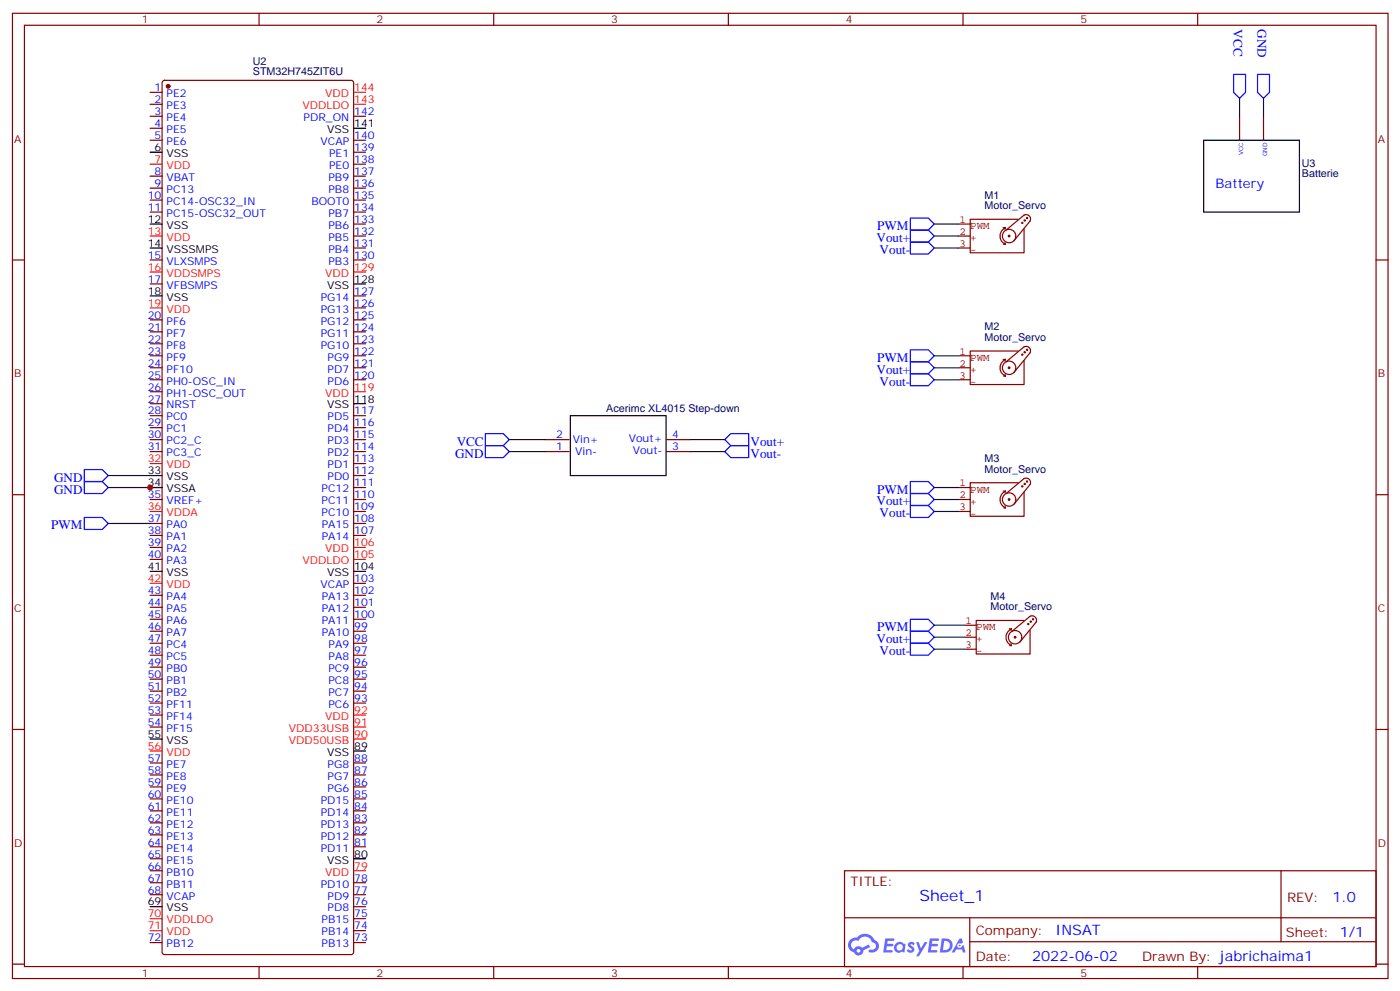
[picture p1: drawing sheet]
<svg xmlns="http://www.w3.org/2000/svg" width="413mm" height="292mm" viewBox="0 0 413 292" stroke-linecap="round" stroke-linejoin="round" font-family="sans-serif">
<g fill="none" stroke="#870000" stroke-width=".35">
<path d="M3.7 3.9h405.3v284.4h-405.3zM7.2 7.4h398.3v277.3h-398.3zM76.3 3.9v3.5M145.5 3.9v3.5M214.6 3.9v3.5M283.8 3.9v3.5M352.9 3.9v3.5M3.7 76.6h3.5M405.5 76.6h3.5M3.7 145.7h3.5M405.5 145.7h3.5M3.7 214.9h3.5"/>
<path d="M405.5 214.9h3.5M248.8 256.5h156.7v28.2h-156.7zM377.5 256.5v20.9M248.9 270.4h156.5M285.8 277.4h119.6M285.8 270.4v14.1M3.7 284h3.5M76.3 284.7v3.6M145.5 284.7v3.6M214.6 284.7v3.6M283.8 284.7v3.6M352.9 284.7v3.6"/>
<path d="M405.5 284h3.5"/>
</g>
<g fill="#5487ff">
<path d="M267.8 277.7a1.22 1.22 0 0 1 1.8 .2l-.4 .6a.47 .47 0 0 0-.4-.4 .47 .47 0 0 0-.5 .2l.2 .2a1.14 1.14 0 0 1 .8 1.8 1.14 1.14 0 0 1-2 0l-.2-.2 .5-.6 .7 .5a.29 .29 0 0 0 .4-.3 .29 .29 0 0 0-.3-.3 1.04 1.04 0 0 1-.6-1.7z"/>
<path d="M260.8 276.4h2.4l.3 .2-.1 .5-1.8 .1-.2 .8h1.6l.3 .4-.4 .4h-1.6l-.1 1.1h1.7l.2 .3-.2 .3-2.7 .1z"/>
<path d="M274 276.4h2.3l.4 .2-.2 .5-1.8 .1-.1 .8h1.5l.3 .4-.3 .4h-1.6l-.2 1.1h1.7l.2 .3-.2 .3-2.6 .1z"/>
<path d="M282.7 276.4h.7l.4 1.3-.6 .3a.69 .69 0 0 0-1.1 .3 .69 .69 0 0 0 .5 .9 .69 .69 0 0 0 .9-.6l.4-.2 .6 2.2h-.8l-.2-.9h-1.7l-.5 .9h-.9z"/>
<path d="M270 277.5h.7l.7 1.8 1.1-1.8h.8l-2.5 4.2h-.9l1-1.5z"/>
<path d="M277.5 276.4l-.6 4.2h1.4a2.11 2.11 0 0 0 2.4-2.1 2.11 2.11 0 0 0-2.5-2.1zM278.2 277.2a1.39 1.39 0 0 1 1.7 1.4 1.39 1.39 0 0 1-1.8 1.3h-.2z"/>
<path d="M263.8 278.1a1.54 1.54 0 0 0 0 2.1 1.54 1.54 0 0 0 2.1 .1l.6 .3 .3-2.3-.1-.3h-.5a1.49 1.49 0 0 0-2.4 .1zM264.1 279.1a.95 .95 0 0 1 1.9 0 .95 .95 0 0 1-1.9 0z"/>
<path d="M250.6 276.8a2.18 2.18 0 0 0 1 3.7 1.44 1.44 0 0 0 1.7 .9 1.44 1.44 0 0 0 1.1-1.4l2-1-.4-.8-1.9 1a1.47 1.47 0 0 0-2.5 .4 1.39 1.39 0 0 1-.6-1.9 1.39 1.39 0 0 1 2-.5 2.12 2.12 0 0 1 2.1-1.3 2.12 2.12 0 0 1 1.9 1.7 1.14 1.14 0 0 1 1.1 1.4 1.14 1.14 0 0 1-1.6 .7 .43 .43 0 0 0-.6 .4 .43 .43 0 0 0 .4 .5 1.98 1.98 0 0 0 2.6-1.2 1.98 1.98 0 0 0-1.3-2.6 3.1 3.1 0 0 0-5.2-.6l-.9 .1zM252.4 280.1a.55 .55 0 0 1 1.1 0 .55 .55 0 0 1-1.1 0z"/>
<circle cx="282.8" cy="278.5" r=".26"/>
</g>
<g fill="none" stroke="#870000" stroke-width=".35">
<path d="M44.2 27.2h3.6M44.2 30.7h3.6M44.2 34.3h3.6M44.2 37.8h3.6M48 23.9l.5-.2h55l.7 .4v256.4l-.2 .5-.5 .2h-55l-.5-.2-.2-.5v-256.1zM104.2 34.3h3.5M365.3 34.3v7M372.3 34.3v7M44.2 41.3h3.6M44.2 51.9h3.6M44.2 55.4h3.6M44.2 58.9h3.6"/>
<path d="M104.2 41.3h3.5M104.2 51.9h3.5M104.2 55.4h3.5M104.2 58.9h3.5M104.2 48.4h3.5M104.2 44.8h3.5M44.2 62.5h3.6M44.2 76.6h3.6M104.2 62.5h3.5M104.2 76.6h3.5M104.2 73.1h3.5M104.2 69.5h3.5"/>
<path d="M104.2 66h3.5M44.2 83.6h3.6M44.2 94.2h3.6M44.2 97.8h3.6M104.2 94.2h3.5M104.2 97.8h3.5M104.2 90.7h3.5M104.2 87.2h3.5M44.2 101.3h3.6M44.2 104.8h3.6M44.2 108.3h3.6M44.2 111.9h3.6"/>
<path d="M44.2 115.4h3.6M44.2 118.9h3.6M104.2 101.3h3.5M104.2 104.8h3.5M104.2 108.3h3.5M104.2 111.9h3.5M44.2 122.4h3.6M44.2 126h3.6M44.2 129.5h3.6M44.2 133h3.6M104.2 122.4h3.5M104.2 126h3.5"/>
<path d="M104.2 129.5h3.5M104.2 133h3.5M104.2 136.6h3.5M160.7 129.5h7M160.7 133h7M196.3 129.5h7M196.3 133h7M44.2 147.1h3.6M44.2 154.2h3.6M44.2 157.7h3.6M104.2 147.1h3.5M104.2 154.2h3.5"/>
<path d="M104.2 157.7h3.5M104.2 150.7h3.5M104.2 143.6h3.5M104.2 140.1h3.5M44.2 161.3h3.6M44.2 164.8h3.6M44.2 175.4h3.6M44.2 178.9h3.6M104.2 175.4h3.5M104.2 178.9h3.5M104.2 171.8h3.5M44.2 182.4h3.6"/>
<path d="M44.2 185.9h3.6M44.2 189.5h3.6M44.2 193h3.6M44.2 196.5h3.6M104.2 182.4h3.5M104.2 185.9h3.5M104.2 189.5h3.5M104.2 193h3.5M104.2 196.5h3.5M44.2 200.1h3.6M44.2 203.6h3.6M44.2 207.1h3.6"/>
<path d="M44.2 210.6h3.6M44.2 214.2h3.6M104.2 200.1h3.5M104.2 203.6h3.5M104.2 207.1h3.5M44.2 224.8h3.6M44.2 228.3h3.6M44.2 231.8h3.6M44.2 235.3h3.6M44.2 238.9h3.6M104.2 224.8h3.5M104.2 228.3h3.5"/>
<path d="M104.2 231.8h3.5M104.2 235.3h3.5M104.2 238.9h3.5M44.2 242.4h3.6M44.2 245.9h3.6M44.2 249.4h3.6M44.2 253h3.6M44.2 256.5h3.6M104.2 242.4h3.5M104.2 245.9h3.5M104.2 249.4h3.5M44.2 260h3.6"/>
<path d="M44.2 263.6h3.6M44.2 277.7h3.6M104.2 260h3.5M104.2 263.6h3.5M104.2 277.7h3.5M104.2 274.1h3.5M104.2 270.6h3.5M104.2 267.1h3.5"/>
</g>
<circle cx="49.5" cy="25.4" r=".53" fill="#870000" stroke="#870000" stroke-width=".35"/>
<g fill="none" stroke="#000" stroke-width=".35">
<path d="M104.2 37.8h3.5M44.2 44.8h3.6M354.7 41.3h28.2v21.2h-28.2zM44.2 66h3.6M44.2 73.1h3.6M44.2 87.2h3.6M104.2 83.6h3.5M104.2 118.9h3.5M168.1 122.4h28.2v17.7h-28.2zM44.2 140.1h3.6M44.2 143.6h3.6M44.2 168.3h3.6"/>
<path d="M104.2 168.3h3.5M44.2 217.7h3.6M104.2 221.2h3.5M104.2 253h3.5M44.2 267.1h3.6"/>
</g>
<g fill="none" stroke="#f00" stroke-width=".35">
<path d="M104.2 30.7h3.5M104.2 27.2h3.5M44.2 48.4h3.6M44.2 69.5h3.6M44.2 80.1h3.6M44.2 90.7h3.6M104.2 80.1h3.5M104.2 115.4h3.5M44.2 136.6h3.6M44.2 150.7h3.6M44.2 171.8h3.6M104.2 164.8h3.5"/>
<path d="M104.2 161.3h3.5M104.2 217.7h3.5M104.2 214.2h3.5M104.2 210.6h3.5M44.2 221.2h3.6M104.2 256.5h3.5M44.2 270.6h3.6M44.2 274.1h3.6"/>
</g>
<g fill="none" stroke="#850000" stroke-width=".35">
<path d="M282.4 66h3.5M282.4 69.5h3.5M282.4 73.1h3.5M295.6 67.1h.7M295.8 72h.5M296.1 71.5l.2 .5M296.3 67.1l-.2 .5M296.3 67.1a2.68 2.68 0 0 0-1.6 2.4 2.68 2.68 0 0 0 1.6 2.5M296.5 67.8l5.3-4.4a1.31 1.31 0 0 1 1.5 .2 1.31 1.31 0 0 1 .2 1.5l-4.7 5.8M297.6 69.5l-.2-.2-.3 .2 .4 .2M299.3 69.5a1.98 1.98 0 0 0-2.9-1.7 1.98 1.98 0 0 0-.1 3.4 1.98 1.98 0 0 0 3-1.5M300 64.6h-14.1v9.9h15.9v-7.1"/>
<path d="M301.4 65.7l-.2-.2-.1 .2 .3 .1M302.1 64.9l-.2-.1-.1 .1 .3 .2M302.8 64.2l-.2-.1-.1 .1 .3 .2M282.4 104.8h3.5M282.4 108.3h3.5M282.4 111.9h3.5M295.6 105.9h.7M295.8 110.8h.5M296.1 110.3l.2 .5M296.3 105.9l-.2 .5M296.3 105.9a2.68 2.68 0 0 0-1.6 2.4 2.68 2.68 0 0 0 1.6 2.5M296.5 106.6l5.3-4.4a1.31 1.31 0 0 1 1.5 .2 1.31 1.31 0 0 1 .2 1.5l-4.7 5.8"/>
<path d="M297.6 108.3l-.2-.2-.3 .2 .4 .2M299.3 108.3a1.98 1.98 0 0 0-2.9-1.7 1.98 1.98 0 0 0-.1 3.4 1.98 1.98 0 0 0 3-1.5M300 103.4h-14.1v9.9h15.9v-7.1M301.4 104.5l-.2-.2-.1 .2 .3 .1M302.1 103.8l-.2-.2-.1 .2 .3 .1M302.8 103l-.2-.1-.1 .1 .3 .2M282.4 143.6h3.5M282.4 147.1h3.5M282.4 150.7h3.5M295.6 144.7h.7M295.8 149.6h.5M296.1 149.1l.2 .5"/>
<path d="M296.3 144.7l-.2 .5M296.3 144.7a2.68 2.68 0 0 0-1.6 2.4 2.68 2.68 0 0 0 1.6 2.5M297.6 147.1l-.2-.2-.3 .2 .4 .2M299.3 147.1a1.98 1.98 0 0 0-2.9-1.7 1.98 1.98 0 0 0-.1 3.4 1.98 1.98 0 0 0 3-1.5M300 142.2h-14.1v9.9h15.9v-7.1M301.4 143.3l-.2-.2-.1 .2 .3 .1M302.1 142.6l-.2-.2-.1 .2 .3 .1M302.8 141.9l-.2-.2-.1 .2 .3 .1M303.5 142.7a1.31 1.31 0 0 0-.2-1.5 1.31 1.31 0 0 0-1.5-.2l-5.3 4.4M303.5 142.7l-4.7 5.9M284.1 184.2h3.6M284.1 187.7h3.6"/>
<path d="M284.1 191.2h3.6M297.4 185.2h.7M297.5 190.2h.6M297.9 189.7l.2 .5M298.1 185.2l-.2 .6M298.1 185.2a2.68 2.68 0 0 0-1.7 2.5 2.68 2.68 0 0 0 1.7 2.5M298.2 185.9l5.3-4.4a1.31 1.31 0 0 1 1.6 .3 1.31 1.31 0 0 1 .2 1.5l-4.8 5.8M299.4 187.7l-.3-.2-.2 .2 .4 .2M301.1 187.7a1.98 1.98 0 0 0-2.9-1.7 1.98 1.98 0 0 0-.2 3.4 1.98 1.98 0 0 0 3.1-1.5M301.8 182.8h-14.1v9.9h15.8v-7.1M303.2 183.8l-.2-.1-.2 .1 .3 .1M303.9 183.1l-.2-.1-.2 .1 .3 .1"/>
<path d="M304.6 182.4l-.2-.2-.2 .2 .3 .1"/>
</g>
<g fill="none" stroke="#00f" stroke-width=".35">
<path d="M363.5 21.9h3.5v5.3l-1.7 1.8-1.8-1.8zM370.6 21.9h3.5v5.3l-1.8 1.8-1.7-1.8zM268.3 64.2h5.2l1.8 1.8-1.8 1.8h-5.2zM268.3 67.8h5.2l1.8 1.7-1.8 1.8h-5.2zM268.3 71.3h5.2l1.8 1.8-1.8 1.7h-5.2zM268.3 103h5.2l1.8 1.8-1.8 1.8h-5.2zM268.3 106.6h5.2l1.8 1.7-1.8 1.8h-5.2zM268.3 110.1h5.2l1.8 1.8-1.8 1.7h-5.2zM24.8 138.3h5.3l1.8 1.8-1.8 1.8h-5.3zM143 127.7h5.3l1.8 1.8-1.8 1.8h-5.3zM143 131.3h5.3l1.8 1.7-1.8 1.8h-5.3zM215.3 127.7h5.3v3.6h-5.3l-1.7-1.8z"/>
<path d="M215.3 131.3h5.3v3.5h-5.3l-1.7-1.8zM24.8 152.4h5.3l1.8 1.8-1.8 1.8h-5.3zM24.8 141.9h5.3l1.8 1.7-1.8 1.8h-5.3zM268.3 141.9h5.2l1.8 1.7-1.8 1.8h-5.2zM268.3 145.4h5.2l1.8 1.7-1.8 1.8h-5.2zM268.3 148.9h5.2l1.8 1.8-1.8 1.7h-5.2zM268.3 182.4h5.2l1.8 1.8-1.8 1.7h-5.2zM268.3 185.9h5.2l1.8 1.8-1.8 1.8h-5.2zM268.3 189.5h5.2l1.8 1.7-1.8 1.8h-5.2z"/>
</g>
<g fill="none" stroke="#008700" stroke-width=".35">
<path d="M365.3 29v5.3M372.3 29v5.3M275.3 66h7.1M275.3 69.5h7.1M275.3 73.1h7.1M275.3 104.8h7.1M275.3 108.3h7.1M275.3 111.9h7.1M150.1 129.5h10.6M150.1 133h10.6M203.3 129.5h10.3M203.3 133h10.3"/>
<path d="M31.9 143.6h15.9M31.9 154.2h12.3M31.9 140.1h12.3M275.3 143.6h7.1M275.3 147.1h7.1M275.3 150.7h7.1M275.3 184.2h8.8M275.3 187.7h8.8M275.3 191.2h8.8"/>
</g>
<circle cx="44.2" cy="143.6" r=".88" fill="#c00"/>
<text font-size="4.6" fill="#00f" x="270.9" y="265.5">Sheet_1</text>
<g font-size="4.2" fill="#00f">
<text x="392.6" y="265.8">1.0</text>
<text x="311" y="275.3">INSAT</text>
<text x="304.1" y="283.1">2022-06-02</text>
</g>
<g font-size="3.9" fill="#00f">
<text x="363.5" y="8.6" transform="rotate(90 363.5 8.6)">VCC</text>
<text x="370.6" y="8.6" transform="rotate(90 370.6 8.6)">GND</text>
<text x="358.2" y="55.4">Battery</text>
<text x="258.3" y="71.3">Vout+</text>
<text x="258.5" y="67.8">PWM</text>
<text x="259.2" y="74.8">Vout-</text>
<text x="258.5" y="106.6">PWM</text>
<text x="258.3" y="110.1">Vout+</text>
<text x="259.2" y="113.6">Vout-</text>
<text x="134.6" y="131.3">VCC</text>
<text x="221.2" y="131.3">Vout+</text>
<text x="134.1" y="134.8">GND</text>
<text x="221.2" y="134.8">Vout-</text>
<text x="15.9" y="141.9">GND</text>
<text x="15.9" y="145.4">GND</text>
<text x="258.3" y="148.9">Vout+</text>
<text x="258.5" y="145.4">PWM</text>
<text x="15.1" y="156">PWM</text>
<text x="259.2" y="152.4">Vout-</text>
<text x="258.5" y="185.9">PWM</text>
<text x="258.3" y="189.5">Vout+</text>
<text x="259.2" y="193">Vout-</text>
</g>
<g font-size="3.9" fill="#800">
<text x="250.6" y="261.1">TITLE:</text>
<text x="379.2" y="265.8">REV:</text>
<text x="287.5" y="275.3">Company:</text>
<text x="378.9" y="275.9">Sheet: 1/1</text>
<text x="287.5" y="283">Date:</text>
<text x="336.6" y="283.1">Drawn By: jabrichaima1</text>
</g>
<g font-size="3.2" fill="#800">
<text x="41.8" y="6.9">1</text>
<text x="110.9" y="6.9">2</text>
<text x="180.1" y="6.9">3</text>
<text x="249.2" y="6.9">4</text>
<text x="318.3" y="6.9">5</text>
<text x="4.2" y="42">A</text>
<text x="406" y="42">A</text>
<text x="4.2" y="111.2">B</text>
<text x="406" y="111.2">B</text>
<text x="4.2" y="180.3">C</text>
<text x="406" y="180.3">C</text>
<text x="4.2" y="249.4">D</text>
<text x="406" y="249.4">D</text>
<text x="41.8" y="287.7">1</text>
<text x="110.9" y="287.7">2</text>
<text x="180.1" y="287.7">3</text>
<text x="249.2" y="287.7">4</text>
<text x="318.3" y="287.7">5</text>
</g>
<g font-size="3.2" fill="#000080">
<text x="74.5" y="22.2">STM32H745ZIT6U</text>
<text x="74.5" y="19.1">U2</text>
<text x="383.6" y="52.3">Batterie</text>
<text x="383.6" y="49.2">U3</text>
<text x="290.1" y="58.5">M1</text>
<text x="290.1" y="61.6">Motor_Servo</text>
<text x="290.1" y="100.4">Motor_Servo</text>
<text x="290.1" y="97.3">M2</text>
<text x="178.7" y="121.4">Acerimc XL4015 Step-down</text>
<text x="290.1" y="136.1">M3</text>
<text x="290.1" y="139.2">Motor_Servo</text>
<text x="291.9" y="179.8">Motor_Servo</text>
<text x="291.9" y="176.7">M4</text>
</g>
<g font-size="3.2" fill="#00f">
<text x="45.6" y="26.8">1</text>
<text x="49.1" y="28.6">PE2</text>
<text x="45.6" y="30.4">2</text>
<text x="45.6" y="33.9">3</text>
<text x="49.1" y="32.1">PE3</text>
<text x="49.1" y="35.7">PE4</text>
<text x="89.5" y="35.7">PDR_ON</text>
<text x="104.4" y="33.9">142</text>
<text x="45.6" y="37.4">4</text>
<text x="45.6" y="41">5</text>
<text x="49.1" y="39.2">PE5</text>
<text x="104.4" y="41">140</text>
<text x="49.1" y="42.7">PE6</text>
<text x="94.4" y="42.7">VCAP</text>
<text x="97" y="46.2">PE1</text>
<text x="104.4" y="44.5">139</text>
<text x="45.6" y="51.5">8</text>
<text x="49.1" y="53.3">VBAT</text>
<text x="96.8" y="53.3">PB9</text>
<text x="97" y="49.8">PE0</text>
<text x="104.4" y="51.5">137</text>
<text x="104.4" y="48">138</text>
<text x="43.6" y="58.6">10</text>
<text x="45.6" y="55.1">9</text>
<text x="49.1" y="56.8">PC13</text>
<text x="96.8" y="56.8">PB8</text>
<text x="104.4" y="58.6">135</text>
<text x="104.4" y="55.1">136</text>
<text x="43.6" y="62.1">11</text>
<text x="49.1" y="60.4">PC14-OSC32_IN</text>
<text x="49.1" y="63.9">PC15-OSC32_OUT</text>
<text x="91.8" y="60.4">BOOT0</text>
<text x="96.8" y="63.9">PB7</text>
<text x="104.4" y="65.7">133</text>
<text x="104.4" y="62.1">134</text>
<text x="96.8" y="70.9">PB5</text>
<text x="96.8" y="67.4">PB6</text>
<text x="104.4" y="69.2">132</text>
<text x="43.6" y="76.2">15</text>
<text x="49.1" y="78">VLXSMPS</text>
<text x="96.8" y="78">PB3</text>
<text x="96.8" y="74.5">PB4</text>
<text x="104.4" y="76.2">130</text>
<text x="104.4" y="72.7">131</text>
<text x="43.6" y="83.3">17</text>
<text x="49.1" y="85.1">VFBSMPS</text>
<text x="94.5" y="88.6">PG14</text>
<text x="104.4" y="86.8">127</text>
<text x="43.6" y="93.9">20</text>
<text x="49.1" y="95.6">PF6</text>
<text x="94.5" y="95.6">PG12</text>
<text x="94.5" y="92.1">PG13</text>
<text x="104.4" y="93.9">125</text>
<text x="104.4" y="90.3">126</text>
<text x="43.6" y="97.4">21</text>
<text x="43.6" y="100.9">22</text>
<text x="49.1" y="99.2">PF7</text>
<text x="94.5" y="99.2">PG11</text>
<text x="104.4" y="100.9">123</text>
<text x="104.4" y="97.4">124</text>
<text x="43.6" y="104.5">23</text>
<text x="43.6" y="108">24</text>
<text x="49.1" y="102.7">PF8</text>
<text x="49.1" y="106.2">PF9</text>
<text x="94.5" y="102.7">PG10</text>
<text x="96.5" y="106.2">PG9</text>
<text x="104.4" y="108">121</text>
<text x="104.4" y="104.5">122</text>
<text x="43.6" y="111.5">25</text>
<text x="49.1" y="109.7">PF10</text>
<text x="49.1" y="113.3">PH0-OSC_IN</text>
<text x="96.5" y="113.3">PD6</text>
<text x="96.5" y="109.7">PD7</text>
<text x="104.4" y="111.5">120</text>
<text x="43.6" y="115">26</text>
<text x="43.6" y="118.6">27</text>
<text x="49.1" y="116.8">PH1-OSC_OUT</text>
<text x="43.6" y="122.1">28</text>
<text x="43.6" y="125.6">29</text>
<text x="49.1" y="120.3">NRST</text>
<text x="49.1" y="123.9">PC0</text>
<text x="96.5" y="123.9">PD5</text>
<text x="104.4" y="125.6">116</text>
<text x="104.4" y="122.1">117</text>
<text x="43.6" y="129.2">30</text>
<text x="49.1" y="127.4">PC1</text>
<text x="49.1" y="130.9">PC2_C</text>
<text x="96.5" y="130.9">PD3</text>
<text x="96.5" y="127.4">PD4</text>
<text x="104.4" y="129.2">115</text>
<text x="163.9" y="129.2">2</text>
<text x="168.8" y="130.6">Vin+</text>
<text x="185.3" y="130.2">Vout+</text>
<text x="198" y="129.2">4</text>
<text x="43.6" y="132.7">31</text>
<text x="49.1" y="134.4">PC3_C</text>
<text x="96.5" y="138">PD1</text>
<text x="96.5" y="134.4">PD2</text>
<text x="104.4" y="136.2">113</text>
<text x="104.4" y="132.7">114</text>
<text x="163.9" y="132.7">1</text>
<text x="169.5" y="134.1">Vin-</text>
<text x="186.4" y="133.7">Vout-</text>
<text x="198" y="132.7">3</text>
<text x="96.5" y="141.5">PD0</text>
<text x="104.4" y="143.3">111</text>
<text x="104.4" y="139.7">112</text>
<text x="43.6" y="146.8">35</text>
<text x="49.1" y="148.6">VREF+</text>
<text x="94.7" y="148.6">PC11</text>
<text x="94.7" y="145">PC12</text>
<text x="104.4" y="146.8">110</text>
<text x="43.6" y="153.8">37</text>
<text x="49.1" y="155.6">PA0</text>
<text x="94.7" y="152.1">PC10</text>
<text x="94.8" y="155.6">PA15</text>
<text x="104.4" y="153.8">108</text>
<text x="104.4" y="150.3">109</text>
<text x="43.6" y="157.4">38</text>
<text x="43.6" y="160.9">39</text>
<text x="49.1" y="159.1">PA1</text>
<text x="94.8" y="159.1">PA14</text>
<text x="104.4" y="157.4">107</text>
<text x="43.6" y="164.4">40</text>
<text x="49.1" y="162.7">PA2</text>
<text x="49.1" y="166.2">PA3</text>
<text x="94.4" y="173.2">VCAP</text>
<text x="104.4" y="171.5">103</text>
<text x="43.6" y="175">43</text>
<text x="43.6" y="178.5">44</text>
<text x="49.1" y="176.8">PA4</text>
<text x="94.8" y="176.8">PA13</text>
<text x="104.4" y="178.5">101</text>
<text x="104.4" y="175">102</text>
<text x="43.6" y="182.1">45</text>
<text x="43.6" y="185.6">46</text>
<text x="49.1" y="180.3">PA5</text>
<text x="49.1" y="183.8">PA6</text>
<text x="94.8" y="183.8">PA11</text>
<text x="94.8" y="180.3">PA12</text>
<text x="104.4" y="185.6">99</text>
<text x="104.4" y="182.1">100</text>
<text x="43.6" y="189.1">47</text>
<text x="49.1" y="187.4">PA7</text>
<text x="49.1" y="190.9">PC4</text>
<text x="94.8" y="187.4">PA10</text>
<text x="96.8" y="190.9">PA9</text>
<text x="104.4" y="189.1">98</text>
<text x="43.6" y="192.7">48</text>
<text x="43.6" y="196.2">49</text>
<text x="49.1" y="194.4">PC5</text>
<text x="49.1" y="197.9">PB0</text>
<text x="96.8" y="197.9">PC9</text>
<text x="96.8" y="194.4">PA8</text>
<text x="104.4" y="196.2">96</text>
<text x="104.4" y="192.7">97</text>
<text x="43.6" y="199.7">50</text>
<text x="43.6" y="203.2">51</text>
<text x="49.1" y="201.5">PB1</text>
<text x="96.8" y="201.5">PC8</text>
<text x="104.4" y="203.2">94</text>
<text x="104.4" y="199.7">95</text>
<text x="43.6" y="206.8">52</text>
<text x="49.1" y="205">PB2</text>
<text x="49.1" y="208.5">PF11</text>
<text x="96.8" y="208.5">PC6</text>
<text x="96.8" y="205">PC7</text>
<text x="104.4" y="206.8">93</text>
<text x="43.6" y="210.3">53</text>
<text x="43.6" y="213.8">54</text>
<text x="49.1" y="212.1">PF14</text>
<text x="49.1" y="215.6">PF15</text>
<text x="43.6" y="224.4">57</text>
<text x="43.6" y="227.9">58</text>
<text x="49.1" y="226.2">PE7</text>
<text x="96.5" y="226.2">PG8</text>
<text x="104.4" y="227.9">87</text>
<text x="104.4" y="224.4">88</text>
<text x="43.6" y="231.5">59</text>
<text x="49.1" y="229.7">PE8</text>
<text x="49.1" y="233.2">PE9</text>
<text x="96.5" y="233.2">PG6</text>
<text x="96.5" y="229.7">PG7</text>
<text x="104.4" y="231.5">86</text>
<text x="43.6" y="235">60</text>
<text x="43.6" y="238.5">61</text>
<text x="49.1" y="236.7">PE10</text>
<text x="94.5" y="236.7">PD15</text>
<text x="104.4" y="238.5">84</text>
<text x="104.4" y="235">85</text>
<text x="43.6" y="242">62</text>
<text x="43.6" y="245.6">63</text>
<text x="49.1" y="240.3">PE11</text>
<text x="49.1" y="243.8">PE12</text>
<text x="94.5" y="243.8">PD13</text>
<text x="94.5" y="240.3">PD14</text>
<text x="104.4" y="245.6">82</text>
<text x="104.4" y="242">83</text>
<text x="43.6" y="249.1">64</text>
<text x="49.1" y="247.3">PE13</text>
<text x="49.1" y="250.9">PE14</text>
<text x="94.5" y="250.9">PD11</text>
<text x="94.5" y="247.3">PD12</text>
<text x="104.4" y="249.1">81</text>
<text x="43.6" y="252.6">65</text>
<text x="43.6" y="256.2">66</text>
<text x="49.1" y="254.4">PE15</text>
<text x="49.1" y="257.9">PB10</text>
<text x="43.6" y="259.7">67</text>
<text x="43.6" y="263.2">68</text>
<text x="49.1" y="261.4">PB11</text>
<text x="94.5" y="261.4">PD10</text>
<text x="104.4" y="263.2">77</text>
<text x="104.4" y="259.7">78</text>
<text x="49.1" y="265">VCAP</text>
<text x="96.5" y="268.5">PD8</text>
<text x="96.5" y="265">PD9</text>
<text x="104.4" y="266.7">76</text>
<text x="94.8" y="275.6">PB14</text>
<text x="94.8" y="272">PB15</text>
<text x="104.4" y="273.8">74</text>
<text x="104.4" y="270.3">75</text>
<text x="43.6" y="277.3">72</text>
<text x="49.1" y="279.1">PB12</text>
<text x="94.8" y="279.1">PB13</text>
<text x="104.4" y="277.3">73</text>
</g>
<g font-size="3.2" fill="#f00">
<text x="95.8" y="28.6">VDD</text>
<text x="104.4" y="26.8">144</text>
<text x="89.1" y="32.1">VDDLDO</text>
<text x="104.4" y="30.4">143</text>
<text x="45.6" y="48">7</text>
<text x="49.1" y="49.8">VDD</text>
<text x="43.6" y="69.2">13</text>
<text x="49.1" y="70.9">VDD</text>
<text x="43.6" y="79.8">16</text>
<text x="49.1" y="81.5">VDDSMPS</text>
<text x="95.8" y="81.5">VDD</text>
<text x="104.4" y="79.8">129</text>
<text x="43.6" y="90.3">19</text>
<text x="49.1" y="92.1">VDD</text>
<text x="95.8" y="116.8">VDD</text>
<text x="104.4" y="115">119</text>
<text x="43.6" y="136.2">32</text>
<text x="49.1" y="138">VDD</text>
<text x="43.6" y="150.3">36</text>
<text x="49.1" y="152.1">VDDA</text>
<text x="104.4" y="160.9">106</text>
<text x="89.1" y="166.2">VDDLDO</text>
<text x="95.8" y="162.7">VDD</text>
<text x="104.4" y="164.4">105</text>
<text x="43.6" y="171.5">42</text>
<text x="49.1" y="173.2">VDD</text>
<text x="85.1" y="215.6">VDD33USB</text>
<text x="95.8" y="212.1">VDD</text>
<text x="104.4" y="213.8">91</text>
<text x="104.4" y="210.3">92</text>
<text x="43.6" y="220.9">56</text>
<text x="85.1" y="219.1">VDD50USB</text>
<text x="104.4" y="217.3">90</text>
<text x="49.1" y="222.6">VDD</text>
<text x="95.8" y="257.9">VDD</text>
<text x="104.4" y="256.2">79</text>
<text x="43.6" y="270.3">70</text>
<text x="43.6" y="273.8">71</text>
<text x="49.1" y="272">VDDLDO</text>
<text x="49.1" y="275.6">VDD</text>
</g>
<g font-size="3.2">
<text x="96.4" y="39.2">VSS</text>
<text x="104.4" y="37.4">141</text>
<text x="45.6" y="44.5">6</text>
<text x="49.1" y="46.2">VSS</text>
<text x="43.6" y="65.7">12</text>
<text x="49.1" y="67.4">VSS</text>
<text x="43.6" y="72.7">14</text>
<text x="49.1" y="74.5">VSSSMPS</text>
<text x="104.4" y="83.3">128</text>
<text x="43.6" y="86.8">18</text>
<text x="49.1" y="88.6">VSS</text>
<text x="96.4" y="85.1">VSS</text>
<text x="104.4" y="118.6">118</text>
<text x="96.4" y="120.3">VSS</text>
<text x="43.6" y="139.7">33</text>
<text x="43.6" y="143.3">34</text>
<text x="49.1" y="141.5">VSS</text>
<text x="49.1" y="145">VSSA</text>
<text x="43.6" y="168">41</text>
<text x="104.4" y="168">104</text>
<text x="49.1" y="169.7">VSS</text>
<text x="96.4" y="169.7">VSS</text>
<text x="43.6" y="217.3">55</text>
<text x="49.1" y="219.1">VSS</text>
<text x="104.4" y="220.9">89</text>
<text x="96.4" y="222.6">VSS</text>
<text x="96.4" y="254.4">VSS</text>
<text x="104.4" y="252.6">80</text>
<text x="43.6" y="266.7">69</text>
<text x="49.1" y="268.5">VSS</text>
</g>
<g font-size="3.2" fill="#840000">
<text x="282.7" y="65.7">1</text>
<text x="282.7" y="69.2">2</text>
<text x="285.9" y="67.5">PWM</text>
<text x="285.9" y="71">+</text>
<text x="282.7" y="72.7">3</text>
<text x="285.9" y="74.6">-</text>
<text x="282.7" y="104.5">1</text>
<text x="282.7" y="108">2</text>
<text x="285.9" y="106.3">PWM</text>
<text x="282.7" y="111.5">3</text>
<text x="285.9" y="109.8">+</text>
<text x="285.9" y="113.4">-</text>
<text x="282.7" y="143.3">1</text>
<text x="282.7" y="146.8">2</text>
<text x="285.9" y="145.1">PWM</text>
<text x="285.9" y="148.6">+</text>
<text x="282.7" y="150.3">3</text>
<text x="285.9" y="152.2">-</text>
<text x="284.5" y="183.8">1</text>
<text x="287.7" y="185.7">PWM</text>
<text x="284.5" y="187.4">2</text>
<text x="284.5" y="190.9">3</text>
<text x="287.7" y="189.2">+</text>
<text x="287.7" y="192.7">-</text>
</g>
<g font-size="1.8" fill="#00f">
<text x="366.3" y="45.7" transform="rotate(-90 366.3 45.7)">VCC</text>
<text x="373.4" y="46.1" transform="rotate(-90 373.4 46.1)">GND</text>
</g>
</svg>
